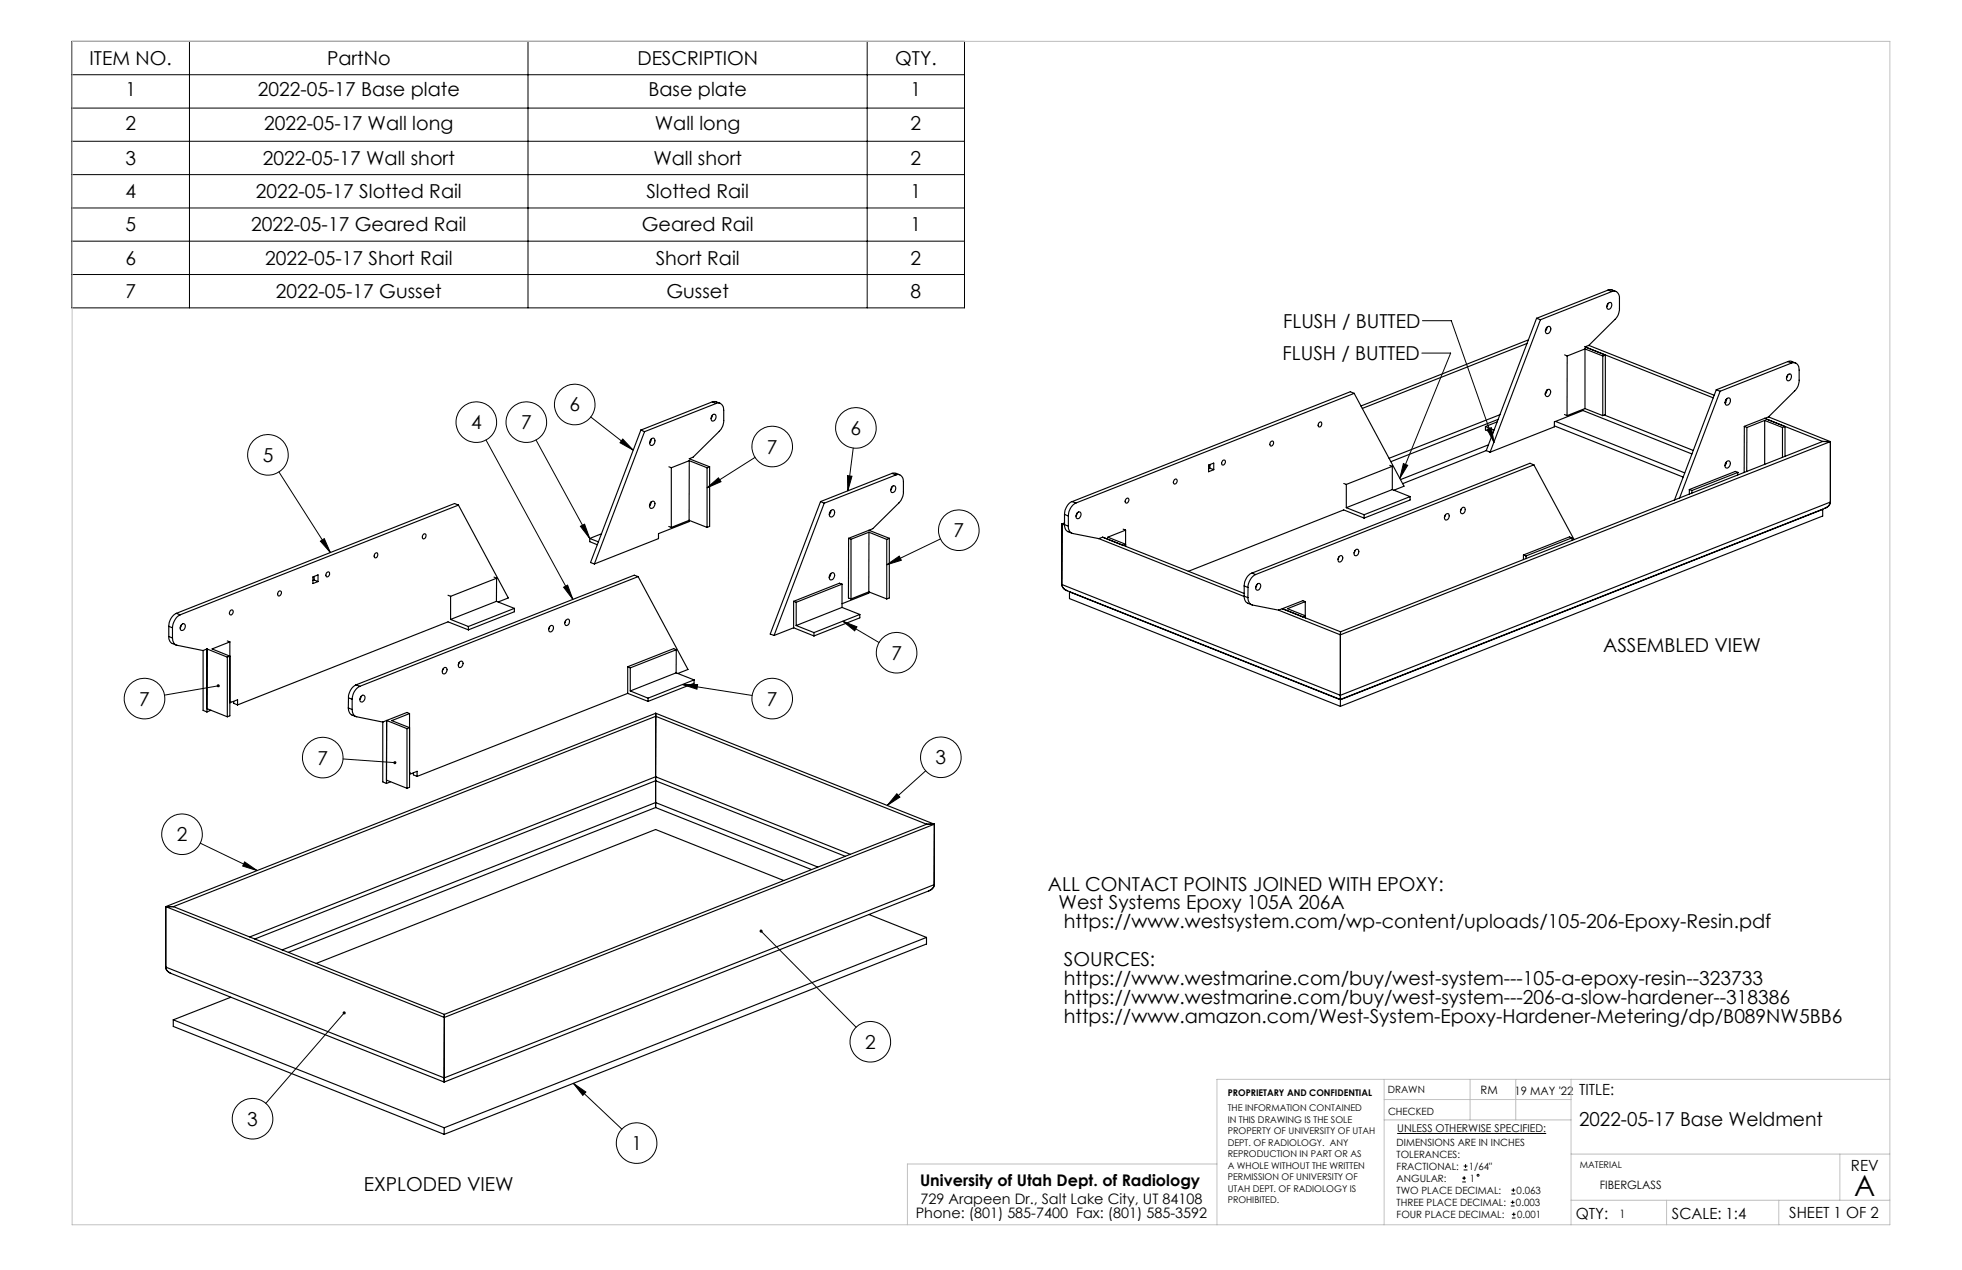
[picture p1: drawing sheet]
<svg xmlns="http://www.w3.org/2000/svg" width="432mm" height="279mm" viewBox="0 0 432 279" stroke-linecap="round" stroke-linejoin="round" font-family="sans-serif">
<g fill="none" stroke="#000" stroke-width=".22">
<path d="M15.8 9.1h196.5v58.6h-196.5zM15.8 16.4h196.5M41.7 9.1v58.6M116.2 9.1v58.6M190.9 9.1v58.6M15.8 23.8h196.5M15.8 31.1h196.5M15.8 38.4h196.5M15.8 45.8h196.5M15.8 53.1h196.5M15.8 60.4h196.5M312.9 77.7h6.4l-11.2 27.5"/>
<path d="M313.1 70.6h6.3l9.4 26.8M107 96.8l19.1 35.1M118 96.8l11.8 21.7M130 91.7l9.3 7.3M137.1 96.6l2.2 2.4-2.8-1.6zM187.8 98.6l-1.2 9.4M327.3 94.4l.9-.3 .6 3.3zM61.4 103.8l11.3 17.8M70.5 119.1l.9-.6 1.3 3.1zM127.7 115.8l1-.5 1.1 3.2zM155.6 107.3l2.5-2.2 .6 .9zM166.2 100.6l-10.6 6.7"/>
<path d="M186.5 104.6l1 .2-.9 3.2zM207 118.6l-11.8 5.6M308.9 102l.9 .4-1.7 2.8zM124 129.2l.9-.5 1.2 3.2zM185.5 136.7l3.1 1.2-.5 .9zM185.5 136.7l8 4.7M195.2 124.2l2.7-1.9 .5 1zM48 150.9l-11.8 2M150.2 150.6h3.3l-.1 1zM150.2 150.6l15.3 2.4M75.5 167l11.4 .8M197.4 174.6l.6 .8-2.7 1.8z"/>
<path d="M203.7 169.6l-8.4 7.6M44.1 185.5l12.5 6M53.8 189.6l2.8 1.9-3.2-1zM167.5 204.9l20.9 21.1M75.7 222.8l-17.2 19.9M126.2 238.3l2.7 1.9-.6 .8zM126.2 238.3l10.7 10.1M307.5 249.4h32.8M321.8 259.2h.8M322.1 257.4h.9M322.1 256.5h.9M322.2 258.8v.8"/>
<path d="M322.5 256.1v.9M321.8 260h.8M332.5 265.3h.8M332.5 264.5h.8M332.6 262.7h.9M332.6 261.8h.9M332.7 268h.9M332.7 267.2h.9M332.9 264.1v.8M333.1 261.4v.9M333.2 266.7v.9"/>
<circle cx="104.8" cy="92.9" r="4.5"/>
<circle cx="115.8" cy="92.9" r="4.5"/>
<circle cx="126.5" cy="89" r="4.5"/>
<circle cx="169.9" cy="98.2" r="4.5"/>
<circle cx="188.4" cy="94.1" r="4.5"/>
<circle cx="59" cy="100.1" r="4.5"/>
<circle cx="211" cy="116.6" r="4.5"/>
<circle cx="31.8" cy="153.7" r="4.5"/>
<circle cx="169.9" cy="153.7" r="4.5"/>
<circle cx="197.3" cy="143.6" r="4.5"/>
<circle cx="71" cy="166.7" r="4.5"/>
<circle cx="207.1" cy="166.6" r="4.5"/>
<circle cx="40.1" cy="183.5" r="4.5"/>
<circle cx="191.6" cy="229.2" r="4.5"/>
<circle cx="55.6" cy="246.1" r="4.5"/>
<circle cx="140.1" cy="251.5" r="4.5"/>
<circle cx="325.3" cy="258.6" r=".2"/>
</g>
<g fill="none" stroke="#c0c0c0" stroke-width=".22">
<path d="M15.9 9.1h400v260.4h-400zM304.6 237.5v32M323.5 237.5v8.9M333.6 237.5v8.9M345.8 237.5v32M415.9 237.5h-148.1v32M267.8 256.1h-68.1v13.4M304.6 246.4h41.2M304.6 241.9h41.2M345.8 253.9h70.1M404.9 253.9v10.2M345.8 264.1h70.1"/>
<path d="M366.8 264.1v5.4M391.5 264.1v5.4"/>
</g>
<path d="M327.3 94.4l.9-.3 .6 3.3zM308.9 102l.9 .4-1.7 2.8zM126.2 238.3l2.7 1.9-.6 .8zM167.3 204.6a.34 .34 0 0 0 .2 .6 .34 .34 0 0 0 .4-.5 .34 .34 0 0 0-.6-.2l.2 .4zM53.8 189.6l2.8 1.9-3.2-1zM75.6 222.5a.34 .34 0 0 0-.1 .5 .34 .34 0 0 0 .5 .1 .34 .34 0 0 0 0-.5l-.3 .2 .3-.2zM197.4 174.6l.6 .8-2.7 1.8zM137.1 96.6l2.2 2.4-2.8-1.6zM186.5 104.6l1 .2-.9 3.2zM195.2 124.2l2.7-1.9 .5 1zM155.6 107.3l2.5-2.2 .6 .9zM124 129.2l.9-.5 1.2 3.2zM150.2 150.6h3.3l-.1 1zM86.6 167.6a.33 .33 0 0 0 .2 .5 .33 .33 0 0 0 .4-.3h-.3h.3a.34 .34 0 0 0-.2-.3 .34 .34 0 0 0-.4 .1zM47.8 150.6a.35 .35 0 0 0 .1 .6 .35 .35 0 0 0 .5-.4l-.4 .1 .4-.1-.3-.3zM185.5 136.7l3.1 1.2-.5 .9zM70.5 119.1l.9-.6 1.3 3.1zM127.7 115.8l1-.5 1.1 3.2z" fill="#000"/>
<g fill="none" stroke="#000" stroke-width=".25">
<path d="M336.1 75.6l-36.3 14.3M336.3 74.8l-36.8 14.5M338.2 70l-11.1 29.1M338.2 70l.8 .3M339 70.3l-11.1 29.2M340.3 72.2a.55 .55 0 0 1 .7-.4 .55 .55 0 0 1 .3 .8l-.1 .3a.58 .58 0 0 1-.9 .5 .58 .58 0 0 1-.1-1zM340.5 72l-.4 .9M340.5 72h.1M344.3 78.1l.6 .2M344.9 78.3v13.1M348.8 76.8l3.9 1.5M348.8 76.8l-3.9 1.5"/>
<path d="M348.8 76.8v13.1M349.7 76l-.9 .3 28.2 11.2M349.7 76l27.6 11M352.7 78.3l.6-.2v13.1l-.6 .2M352.7 78.3v13.1M353.8 66.9l.6-.4a.8 .8 0 0 1 .2 1 .8 .8 0 0 1-.8 .5l-.2-.4zM353.9 66.8l-.3 .7M353.9 63.8a1.73 1.73 0 0 1 1.7 .3M353.9 63.8l.9 .3M353.9 63.8l-15.7 6.2M354.8 64.1a1.28 1.28 0 0 1 1.6 1.6v2.2a3.3 3.3 0 0 1-1 2.4l-5.7 5.7M354.8 64.1l-15.8 6.2"/>
<path d="M393.5 79.6a1.73 1.73 0 0 1 1.7 .3M393.5 79.6l.8 .3M393.5 79.6l-15.8 6.2M394.3 79.9a1.29 1.29 0 0 1 1.7 1.5v2.2a3.1 3.1 0 0 1-1 2.4l-5.8 5.7M394.3 79.9l-15.7 6.2M141 94.6l-11 29.2 .8 .3M141 94.6l.9 .4M141.9 95l-11.1 29.1M143.3 96.6a.45 .45 0 0 1 .6-.2 .45 .45 0 0 1 .2 .6 .71 .71 0 0 1-.2 .8 .71 .71 0 0 1-.8 0l-.1-.5zM143.3 96.6l-.3 .9M143.3 96.6h.1M156.8 91.4l-.3 .7"/>
<path d="M156.8 88.4a1.93 1.93 0 0 1 1.7 .3M156.8 88.4l.8 .4M156.8 88.4l-15.8 6.2M156.8 91.3l.3-.1a.7 .7 0 0 1 .6 .6 .7 .7 0 0 1-.5 .7 .46 .46 0 0 1-.6 .1 .46 .46 0 0 1-.1-.6zM157.6 88.8a1.28 1.28 0 0 1 1.7 1.5v2.2a3.3 3.3 0 0 1-1 2.4l-5.8 5.7-.8 .3 4.5 1.8M157.6 88.8l-15.7 6.2M279.7 97.2l.2-.2a.54 .54 0 0 1 .4 .7 .54 .54 0 0 1-.7 .4l-.1-.6zM290.3 93l.2-.1a.56 .56 0 0 1 .4 .6 .56 .56 0 0 1-.6 .4l-.2-.3zM298 86.5l-61.2 24.2M298 86.5l11 20.5-2.2 .8M298 86.5l-.8-.3-61.2 24.1M326.9 93.8v.8l1.7 .7"/>
<path d="M326.9 93.8l1.9 .8M327.1 99.1l-18.4 7.3M327.1 99.1l.8 .4M327.6 97.9l-19.4 7.6M329.5 92.8l-2.6 1M329.7 92.3l-23.6 9.3M330.1 91.2l-24.4 9.6M340.1 86.6v.1M340.4 85.8a.58 .58 0 0 1 .9 .1 .58 .58 0 0 1-.2 .8 .57 .57 0 0 1-.8 .5 .57 .57 0 0 1-.2-.9zM340.4 85.8l-.1 .6-.2 .3M342.1 93.7l28.3 11.3M342.3 92.7l28.5 11.3"/>
<path d="M344.3 91.2l.6 .2M348.4 90.3l24 9.6M348.5 90.3l-6.4 2.5v1.1l-14.2 5.6M348.8 89.9l3.9 1.5M348.8 89.9l-3.9 1.5M353.1 91.3l19.5 7.8M377.7 85.8l-9.2 24.2M377.7 85.8l.9 .3M378.6 86.1l-9 23.5M379.7 88.6h.1M379.8 88h.2M379.8 87.9a.55 .55 0 0 1 .8-.3 .55 .55 0 0 1 .2 .8l-.1 .2a.58 .58 0 0 1-.8 .5 .58 .58 0 0 1-.2-.9z"/>
<path d="M380 87.8l-.3 .8M380 87.7v.1M383.9 93.8l.6 .3M383.9 93.8v10.2M384.5 94.1l-.1 9.6M388.4 92l12.7 5.1M388.4 92.5l3.9 1.6M388.4 92.5l-3.9 1.6M388.4 92l-4.5 1.8M388.4 92.5v9.7M389.2 91.7l13.6 5.5M389.2 91.7l-.8 .3"/>
<path d="M392.3 94.1l.6-.3v6.6M392.3 94.1v6.5M393.5 82.5l-.3 .7M393.5 82.4l.4-.1a.8 .8 0 0 1 .3 .9 .8 .8 0 0 1-.9 .5l-.1-.6zM401.1 97.1l1.7 .1M401.1 97.1l-106.1 41.9M402.8 97.2v13.3M402.8 97.2l-107.8 42.5M93.2 117.5l.1-.1a.55 .55 0 0 1 .4 .7 .55 .55 0 0 1-.6 .4l-.1-.6zM100.9 111.1l-61.2 24.2M100.9 111.1l11 20.5-2.3 .8M100.9 111.1l-.9-.3-61.2 24.1"/>
<path d="M129.8 118.5v.7l1.6 .6M129.8 118.5l1.9 .7M132.4 117.4l-2.6 1.1M143 111.2l-.1 .1M143.3 110.4a.58 .58 0 0 1 .8 .1 .58 .58 0 0 1-.1 .8 .58 .58 0 0 1-.8 .5 .58 .58 0 0 1-.2-.9zM143.3 110.5l-.4 .8M143.3 110.5h.1M147.2 115.8l.5 .2M147.2 102.7l.5 .2M147.7 102.9v13.1M151.7 114.5l3.9 1.5M151.7 114.5l-4 1.5"/>
<path d="M151.7 114.5v.3l-6.8 2.6v1.1l-14.1 5.6M151.7 101.4l3.9 1.5M151.7 101.4l-4 1.5M151.7 101.4v13.1M155.6 102.9v13.1M156.2 102.7l-.6 .2M156.2 102.7v13.1l-.6 .2M180.6 110.3l-11.1 29.2 .9 .3M180.6 110.3l.8 .4M181.4 110.7l-11 29.1M182.8 112.4l-.3 .8M182.8 112.3v.1"/>
<path d="M182.9 112.3a.45 .45 0 0 1 .6-.1 .45 .45 0 0 1 .2 .5 .72 .72 0 0 1-.3 .8 .72 .72 0 0 1-.8 0v-.7zM186.8 118.4l.5 .2M186.8 118.4l-.1 13.2 .6 .2M187.3 118.6v13.2M191.2 116.7l4.5 1.7M191.2 117.1l4 1.6M191.2 117.1l-3.9 1.5M191.2 116.7l-4.4 1.7M191.2 117.1v13.4l-5.9 2.3M195.2 118.7v13.1M195.7 118.4l-.5 .3M195.7 118.4v13.2l-.5 .2"/>
<path d="M196.3 107.1l-.3 .7M196.3 104.1a1.93 1.93 0 0 1 1.7 .4M196.3 104.1l.9 .4M196.3 104.1l-15.7 6.2M196.4 107a.53 .53 0 0 1 .7 .1 .53 .53 0 0 1 0 .7 .55 .55 0 0 1-.8 .6 .55 .55 0 0 1-.2-.9zM197.2 104.5a1.28 1.28 0 0 1 1.6 1.5v2.2a3.7 3.7 0 0 1-1 2.4l-5.7 5.7-.9 .4M197.2 104.5l-15.8 6.2M233.7 115.3l.6 .2M233.7 115.3h.6M233.7 115.3v13.3M234.3 115.4a1.56 1.56 0 0 0 .8 1.6l.8 .3M234.3 113.2l.8 .3"/>
<path d="M234.3 115.4l.8 .3M234.3 113.2v2.2M234.3 115l-.6 .3M235.1 115.7a1.45 1.45 0 0 0 1 1.7l5.7 1.1M235.1 113.5v2.2M236 110.3a3.1 3.1 0 0 0-1.7 2.9M236 110.3l.8 .4M236.8 110.7a3.2 3.2 0 0 0-1.7 2.8M237.1 112.9l-.3 .7M237.2 112.7a.51 .51 0 0 1 .7 .1 .51 .51 0 0 1-.1 .7l-.1 .3a.47 .47 0 0 1-.6 .3 .47 .47 0 0 1-.3-.6zM241.8 118.5l32 12.7M242.7 118.2l31.1 12.4"/>
<path d="M242.7 118.2l-.9 .3M247.2 116.4l.5 .2M247.7 116.6l-3.9 1.6 3.9 1.5-.5 .3-4.5-1.8M247.7 116.6v3.6M247.8 109.9l.2-.3a.53 .53 0 0 1 .4 .7 .53 .53 0 0 1-.6 .3l-.2-.3zM258.5 105.5l.2-.1a.53 .53 0 0 1 .3 .7 .53 .53 0 0 1-.6 .3l-.2-.3zM266 102.3l1.1-.4v1.4l-1.1 .5zM266.3 103l.8 .3M266.3 103l-.3 .1M266.3 102.2v.8M266.3 102.4l-.3 .2M269.1 101.3l.2-.1a.55 .55 0 0 1 .4 .6 .55 .55 0 0 1-.6 .5l-.2-.4z"/>
<path d="M295.7 106.4l.6 .2M296.3 106.6v5.1M296.3 111.7l3.9 1.5M300.2 113.2v.8M300.2 114l-4.5-1.8-34.2 13.5M305.9 102.4l.5 .2M306.4 107.7l-10.1 4M306.4 107.7l3.9 1.6M306.4 102.6l-10.1 4M306.4 102.6v5.1M310.3 109.3l-10.1 3.9M310.3 109.3v.7l-10.1 4"/>
<path d="M318.1 113.3l-.2 .5M318.2 113.2l.3-.2a.74 .74 0 0 1 .5 .8 .74 .74 0 0 1-.7 .6l-.3-.1-.1-.4zM321.6 111.9l-.2 .5M321.7 111.8l.4-.2a.72 .72 0 0 1 .3 .9 .72 .72 0 0 1-.8 .4l-.2-.4zM337.6 102.3l-61.3 24.1M337.6 102.3l8.8 16.4M337.6 102.3l-.9-.4-61.2 24.2M346 118.3l-10.2 4M346 118.3v.6M346 118.3l-.6-.2-10.1 4M371.8 107.7l.6 .2M371.8 107.7v1"/>
<path d="M372.4 107.9v.6M379.7 101.9l.2 .1M380 101.6a.58 .58 0 0 1 .8 .1 .58 .58 0 0 1-.1 .8 .57 .57 0 0 1-.8 .4 .57 .57 0 0 1-.2-.9zM380 101.6l-.4 .8M382.5 103.9l-.6-.2-10.1 4M382.5 103.9l-10.1 4M382.5 103.9l-.1 .6M401.1 112v.1M401.1 112.1l-106.1 41.9M401.1 112.1v1.4l-106.1 41.9M402.8 110.5l-.3 .8-.9 .5-106.6 42.1M402.8 110.5l-107.8 42.5"/>
<path d="M37.1 137.8l.9 .3M37.1 137.8v2.2M38 138.1v2.3M38.8 134.9a3.2 3.2 0 0 0-1.7 2.9M38.8 134.9l.9 .4M39.7 135.3a3.4 3.4 0 0 0-1.7 2.8M39.9 137.5a.53 .53 0 0 1 .8-.2 .53 .53 0 0 1 0 .8 .56 .56 0 0 1-.7 .6 .56 .56 0 0 1-.3-.9zM39.9 137.4l-.2 .7M50.7 134.3l.2-.1a.53 .53 0 0 1 .4 .7 .53 .53 0 0 1-.7 .3l-.1-.3zM61.3 130.1l.2-.1a.55 .55 0 0 1 .4 .7 .55 .55 0 0 1-.7 .4l-.1-.4zM68.9 126.9l1.1-.4v1.5l-1.1 .4zM69.1 127.6l.9 .4"/>
<path d="M69.1 127.6l-.2 .1M69.1 126.8v.8M72 125.9l.1-.1a.54 .54 0 0 1 .4 .7 .54 .54 0 0 1-.7 .4v-.6zM82.6 121.7l.2-.1a.56 .56 0 0 1 .4 .7 .56 .56 0 0 1-.6 .4l-.3-.4zM98.6 131l.6 .2M99.2 131.2v5.1M99.2 136.3l3.9 1.5M103.1 137.8v.8M103.1 138.6l-4.5-1.8-46.3 18.3M108.7 127l.6 .2M109.3 132.3l-10.1 4M109.3 132.3l3.9 1.5"/>
<path d="M109.3 127.2l-10.1 4M109.3 127.2v5.1M113.2 133.8l-10.1 4M113.2 133.8v.8l-10.1 4M121 137.9l-.2 .5M121 137.8a.43 .43 0 0 1 .5-.2 .43 .43 0 0 1 .3 .5l-.3 .7-.3 .2a.66 .66 0 0 1-.5-.5 .66 .66 0 0 1 .3-.7zM124.5 136.5l-.2 .5M124.6 136.4l.1-.1a.45 .45 0 0 1 .6 .1 .45 .45 0 0 1 0 .5l-.1 .3a.5 .5 0 0 1-.6 .4 .5 .5 0 0 1-.3-.7zM140.4 126.9l-61.2 24.1M140.4 126.9l11 20.4-2.2 .9M140.4 126.9l-.8-.4-61.2 24.2M174.7 132.3l.5 .2"/>
<path d="M174.7 138.1l4.4 1.8M174.7 132.3v5.8M174.7 138.1l-4.3 1.7M175.2 132.5v5.1M175.2 137.6l3.9 1.6M179.1 139.2v.7M182.7 126.4a.55 .55 0 0 1 .7-.4 .55 .55 0 0 1 .3 .8l-.1 .3a.58 .58 0 0 1-.9 .5 .58 .58 0 0 1-.1-1zM182.8 126.2l-.3 .9M185.3 133.6l-10.1 4M185.3 133.6l3.9 1.6M185.3 128.5l-10.1 4M185.3 128.5v5.1"/>
<path d="M185.3 128.5l-.6-.2-10 4M187.3 131.8l3.9-1.6 4 1.6M189.2 135.2l-10.1 4M189.2 135.2v.7l-10.1 4M233.7 128.6l.1 .3a1.6 1.6 0 0 0 1.1 1.1M233.7 128.6l.3 .8 .9 .6M233.7 128.6l61.3 24.4M234.9 130l60.1 23.9M235.4 130.2l59.6 23.8M235.4 130.2v1.5l59.6 23.7M235.4 130.2h.1M273.8 131.2a1.56 1.56 0 0 0 .8 1.5l.8 .3"/>
<path d="M273.8 128.9l.9 .4M273.8 131.2l.8 .3M273.8 128.9v2.3M274.6 131.5a1.52 1.52 0 0 0 1 1.6l5.8 1.1M274.7 129.3l-.1 2.2M275.5 126.1a3.1 3.1 0 0 0-1.7 2.8M275.5 126.1l.8 .3M276.3 126.4a3.3 3.3 0 0 0-1.6 2.9M276.6 128.6l-.3 .7M276.7 128.5a.51 .51 0 0 1 .7 0 .51 .51 0 0 1 0 .8l-.2 .2a.47 .47 0 0 1-.6 .3 .47 .47 0 0 1-.2-.6zM281.4 134.2l13.6 5.5M282.2 133.9l-.8 .3"/>
<path d="M282.2 133.9l12.8 5.1M287.3 132.4v3.5M287.3 132.4l-3.9 1.5 3.9 1.6-.6 .2-4.5-1.8M287.3 132.4l-.6-.2-4.5 1.7M294.7 122.5l-.2 .5M294.7 122.4a.52 .52 0 0 1 .8 0 .52 .52 0 0 1-.1 .8 .49 .49 0 0 1-.7 .5 .49 .49 0 0 1-.2-.8zM295 139.7v13.3M295 139v.7M298.2 121.1l-.2 .5M298.4 120.9l.2-.1a.72 .72 0 0 1 .4 .9 .72 .72 0 0 1-.9 .5l-.1-.7zM335.3 122.1l.5 .2M335.3 122.1v1"/>
<path d="M335.8 122.3v.6M37.1 140a1.46 1.46 0 0 0 .8 1.6l.9 .3M37.1 140l.9 .4M38 140.4a1.51 1.51 0 0 0 .9 1.6l5.8 1.1M44.7 143.1v13.2l.8 .3M45.5 142.8v13.1l4.5 1.8M45.5 142.8l4.5 1.8M45.5 142.8l-.8 .3M45.5 142.8v13.8M46.4 156.2l-.9 .4M50 144.6v13.1M50 141l.6 .2"/>
<path d="M50.6 154.3h.1M50.6 141.2l-3.9 1.6 3.9 1.6-.6 .2M50.6 141.2v16.3l-.6 .2M50.6 154.6l1.7-.6v1.1M51.4 154.3v.4l.9 .4M76.7 155.8a1.54 1.54 0 0 0 .8 1.5l.8 .4M76.7 155.8l.8 .3M76.7 153.5l.8 .3M76.7 153.5v2.3M77.5 156.1a1.51 1.51 0 0 0 1 1.6l5.7 1.2M77.5 153.8v2.3M78.4 150.7a3.2 3.2 0 0 0-1.7 2.8"/>
<path d="M78.4 150.7l.8 .3M79.2 151a3.2 3.2 0 0 0-1.7 2.8M79.4 153.3a.53 .53 0 0 1 .8-.2 .53 .53 0 0 1 .1 .8 .56 .56 0 0 1-.8 .5 .56 .56 0 0 1-.2-.9zM79.5 153.2l-.3 .7M84.2 158.9v13.1l.9 .4M85.1 158.5l4.5 1.8M85.1 158.5v13.9M85.1 158.5l-.9 .4M90.1 157l-.5-.3-4.5 1.8M90.1 157l-3.9 1.5 3.9 1.6-.5 .2M90.1 157v16.2l-.5 .2M97.5 147.1l-.2 .5"/>
<path d="M97.6 147.1l.3-.3a.72 .72 0 0 1 .4 .9 .72 .72 0 0 1-.9 .5v-.7zM101.1 145.7l-.2 .6M101.1 145.7a.52 .52 0 0 1 .8 0 .52 .52 0 0 1-.1 .7 .49 .49 0 0 1-.7 .5 .49 .49 0 0 1-.2-.8zM138.1 146.7l.6 .2M138.1 152.5l4.5 1.8M138.1 146.7v5.8M138.1 152.5l-46.3 18.3M138.7 146.9v5.1M138.7 152l3.9 1.6M142.6 153.6v.7M144.3 156.9l61.3 24.4M144.3 156.9v14"/>
<path d="M144.3 156.9l-107.8 42.6M148.8 148l-10.1 4M148.8 148l4 1.6M148.8 142.9l-.5-.2-10.2 4M148.8 142.9l-10.1 4M148.8 142.9v5.1M152.8 149.6l-10.2 4M152.8 149.6v.7l-10.2 4M295 153v.9M295 154v1.4M85.1 171.6l4.5 1.8M86 172l-.9 .4"/>
<path d="M89.6 160.3v13.1M90.1 170.1h.1M90.1 170.4l1.7-.7v1.1M91 170v.5l.8 .3M144.3 170.9v.9M144.3 171.8v5.9M144.3 177.7l34.3 13.6M144.3 177.7l-80.8 31.8M144.3 170.9l42.8 17.1M144.3 171.8l41.7 16.6M144.3 170.9l-89.3 35.2M144.3 171.8l-88.2 34.8"/>
<path d="M36.5 199.5h1.7M36.5 199.5v13.3M38.2 199.5l59.6 23.7M172.5 193.7l-28.2-11.2-74.7 29.4M180 190.7l-35.7-14.1-82.2 32.4M203.9 181.3h1.7M203.9 181.3l-59.6-23.7-106.1 41.9M203.9 181.3l-106.1 41.9M205.6 194.6l-.4 .8-.8 .6-106.6 42.1M205.6 194.6l-107.8 42.5M205.6 181.3l-107.8 42.5-61.3-24.3M205.6 181.3v13.3"/>
<path d="M36.5 212.8a1.71 1.71 0 0 0 1.2 1.4M36.5 212.8l.3 .8 .9 .6M36.5 212.8l61.3 24.3M37.7 214.2l60.1 23.9M50.8 219.4l-12.7 5M191.2 201.2l12.7 5M203.9 206.2l-106.1 41.9M203.9 206.2v1.5l-106.1 41.9M38.1 224.4l59.7 23.7M38.1 224.4v1.4l59.7 23.8M97.8 237.1v1M97.8 223.2v13.9"/>
<path d="M97.8 248.1v1.5"/>
</g>
<text font-size="6.3" x="408.1" y="263.1">A</text>
<g font-size="4.2">
<text x="19.7" y="14.3">ITEM NO.</text>
<text x="72" y="14.3">PartNo</text>
<text x="140.3" y="14.3">DESCRIPTION</text>
<text x="197" y="14.3">QTY.</text>
<text x="27.6" y="21.2">1</text>
<text x="56.8" y="21.2">2022-05-17 Base plate</text>
<text x="142.7" y="21.2">Base plate</text>
<text x="200.4" y="21.2">1</text>
<text x="27.6" y="28.5">2</text>
<text x="58.2" y="28.5">2022-05-17 Wall long</text>
<text x="144.1" y="28.5">Wall long</text>
<text x="200.4" y="28.5">2</text>
<text x="27.6" y="36.3">3</text>
<text x="57.8" y="36.3">2022-05-17 Wall short</text>
<text x="143.8" y="36.3">Wall short</text>
<text x="200.4" y="36.3">2</text>
<text x="27.6" y="43.6">4</text>
<text x="56.3" y="43.6">2022-05-17 Slotted Rail</text>
<text x="142.3" y="43.6">Slotted Rail</text>
<text x="200.4" y="43.6">1</text>
<text x="27.6" y="50.9">5</text>
<text x="55.3" y="50.9">2022-05-17 Geared Rail</text>
<text x="141.3" y="50.9">Geared Rail</text>
<text x="200.4" y="50.9">1</text>
<text x="27.6" y="58.2">6</text>
<text x="58.3" y="58.2">2022-05-17 Short Rail</text>
<text x="144.3" y="58.2">Short Rail</text>
<text x="200.4" y="58.2">2</text>
<text x="27.6" y="65.6">7</text>
<text x="60.7" y="65.6">2022-05-17 Gusset</text>
<text x="146.7" y="65.6">Gusset</text>
<text x="200.4" y="65.6">8</text>
<text x="282.4" y="72.2">FLUSH / BUTTED</text>
<text x="282.3" y="79.3">FLUSH / BUTTED</text>
<text x="103.7" y="94.4">4</text>
<text x="114.7" y="94.4">7</text>
<text x="125.3" y="90.5">6</text>
<text x="187.2" y="95.7">6</text>
<text x="57.8" y="101.6">5</text>
<text x="168.8" y="99.8">7</text>
<text x="209.9" y="118.2">7</text>
<text x="352.8" y="143.4">ASSEMBLED VIEW</text>
<text x="196.2" y="145.1">7</text>
<text x="30.6" y="155.2">7</text>
<text x="168.8" y="155.2">7</text>
<text x="69.9" y="168.2">7</text>
<text x="205.9" y="168.1">3</text>
<text x="38.9" y="185.1">2</text>
<text x="230.6" y="195.9">ALL CONTACT POINTS JOINED WITH EPOXY:</text>
<text x="233" y="200.1">West Systems Epoxy 105A 206A</text>
<text x="234.1" y="204.3">https://www.westsystem.com/wp-content/uploads/105-206-Epoxy-Resin.pdf</text>
<text x="234.1" y="212.6">SOURCES:</text>
<text x="234.1" y="221">https://www.westmarine.com/buy/west-system---206-a-slow-hardener--318386</text>
<text x="234.1" y="216.8">https://www.westmarine.com/buy/west-system---105-a-epoxy-resin--323733</text>
<text x="234.1" y="225.1">https://www.amazon.com/West-System-Epoxy-Hardener-Metering/dp/B089NW5BB6</text>
<text x="190.4" y="230.7">2</text>
<text x="54.4" y="247.7">3</text>
<text x="347.5" y="247.7">2022-05-17 Base Weldment</text>
<text x="139" y="253">1</text>
<text x="80.1" y="262.1">EXPLODED VIEW</text>
</g>
<text font-size="3.5" x="202.5" y="260.9">University of Utah Dept. of Radiology</text>
<g font-size="3.4">
<text x="347.5" y="240.9">TITLE:</text>
<text x="407.4" y="257.6">REV</text>
<text x="346.8" y="268.1">QTY:</text>
<text x="368" y="268.1">SCALE: 1:4</text>
<text x="393.8" y="267.9">SHEET 1 OF 2</text>
</g>
<g font-size="3.2">
<text x="201.5" y="268">Phone: (801) 585-7400 Fax: (801) 585-3592</text>
<text x="202.6" y="264.8">729 Arapeen Dr., Salt Lake City, UT 84108</text>
</g>
<g font-size="2.5">
<text x="325.8" y="240.8">RM</text>
<text x="333.3" y="240.9">19 MAY '22</text>
<text x="352.1" y="261.7">FIBERGLASS</text>
<text x="356.5" y="268">1</text>
</g>
<text font-size="2.4" x="307.5" y="249.1">UNLESS OTHERWISE SPECIFIED:</text>
<g font-size="2.2">
<text x="305.4" y="240.4">DRAWN</text>
<text x="305.5" y="245.3">CHECKED</text>
<text x="307.4" y="252.1">DIMENSIONS ARE IN INCHES</text>
<text x="307.4" y="254.7">TOLERANCES:</text>
<text x="307.4" y="257.4">FRACTIONAL:</text>
<text x="323.3" y="257.4">1/64&quot;</text>
<text x="307.4" y="262.7">TWO PLACE DECIMAL:</text>
<text x="307.4" y="260">ANGULAR:</text>
<text x="323.5" y="260">1</text>
<text x="333.8" y="262.7">0.063</text>
<text x="307.4" y="265.3">THREE PLACE DECIMAL:</text>
<text x="307.4" y="268">FOUR PLACE DECIMAL:</text>
<text x="333.6" y="265.3">0.003</text>
<text x="333.9" y="268">0.001</text>
</g>
<g font-size="2">
<text x="270.2" y="244.5">THE INFORMATION CONTAINED</text>
<text x="270.2" y="241.1">PROPRIETARY AND CONFIDENTIAL</text>
<text x="270.2" y="247">IN THIS DRAWING IS THE SOLE</text>
<text x="270.2" y="249.5">PROPERTY OF UNIVERSITY OF UTAH</text>
<text x="270.2" y="252.1">DEPT. OF RADIOLOGY. ANY</text>
<text x="270.2" y="254.6">REPRODUCTION IN PART OR AS</text>
<text x="270.2" y="257.1">A WHOLE WITHOUT THE WRITTEN</text>
<text x="347.7" y="257.1">MATERIAL</text>
<text x="270.2" y="259.6">PERMISSION OF UNIVERSITY OF</text>
<text x="270.2" y="262.1">UTAH DEPT. OF RADIOLOGY IS</text>
<text x="270.2" y="264.7">PROHIBITED.</text>
</g>
</svg>
